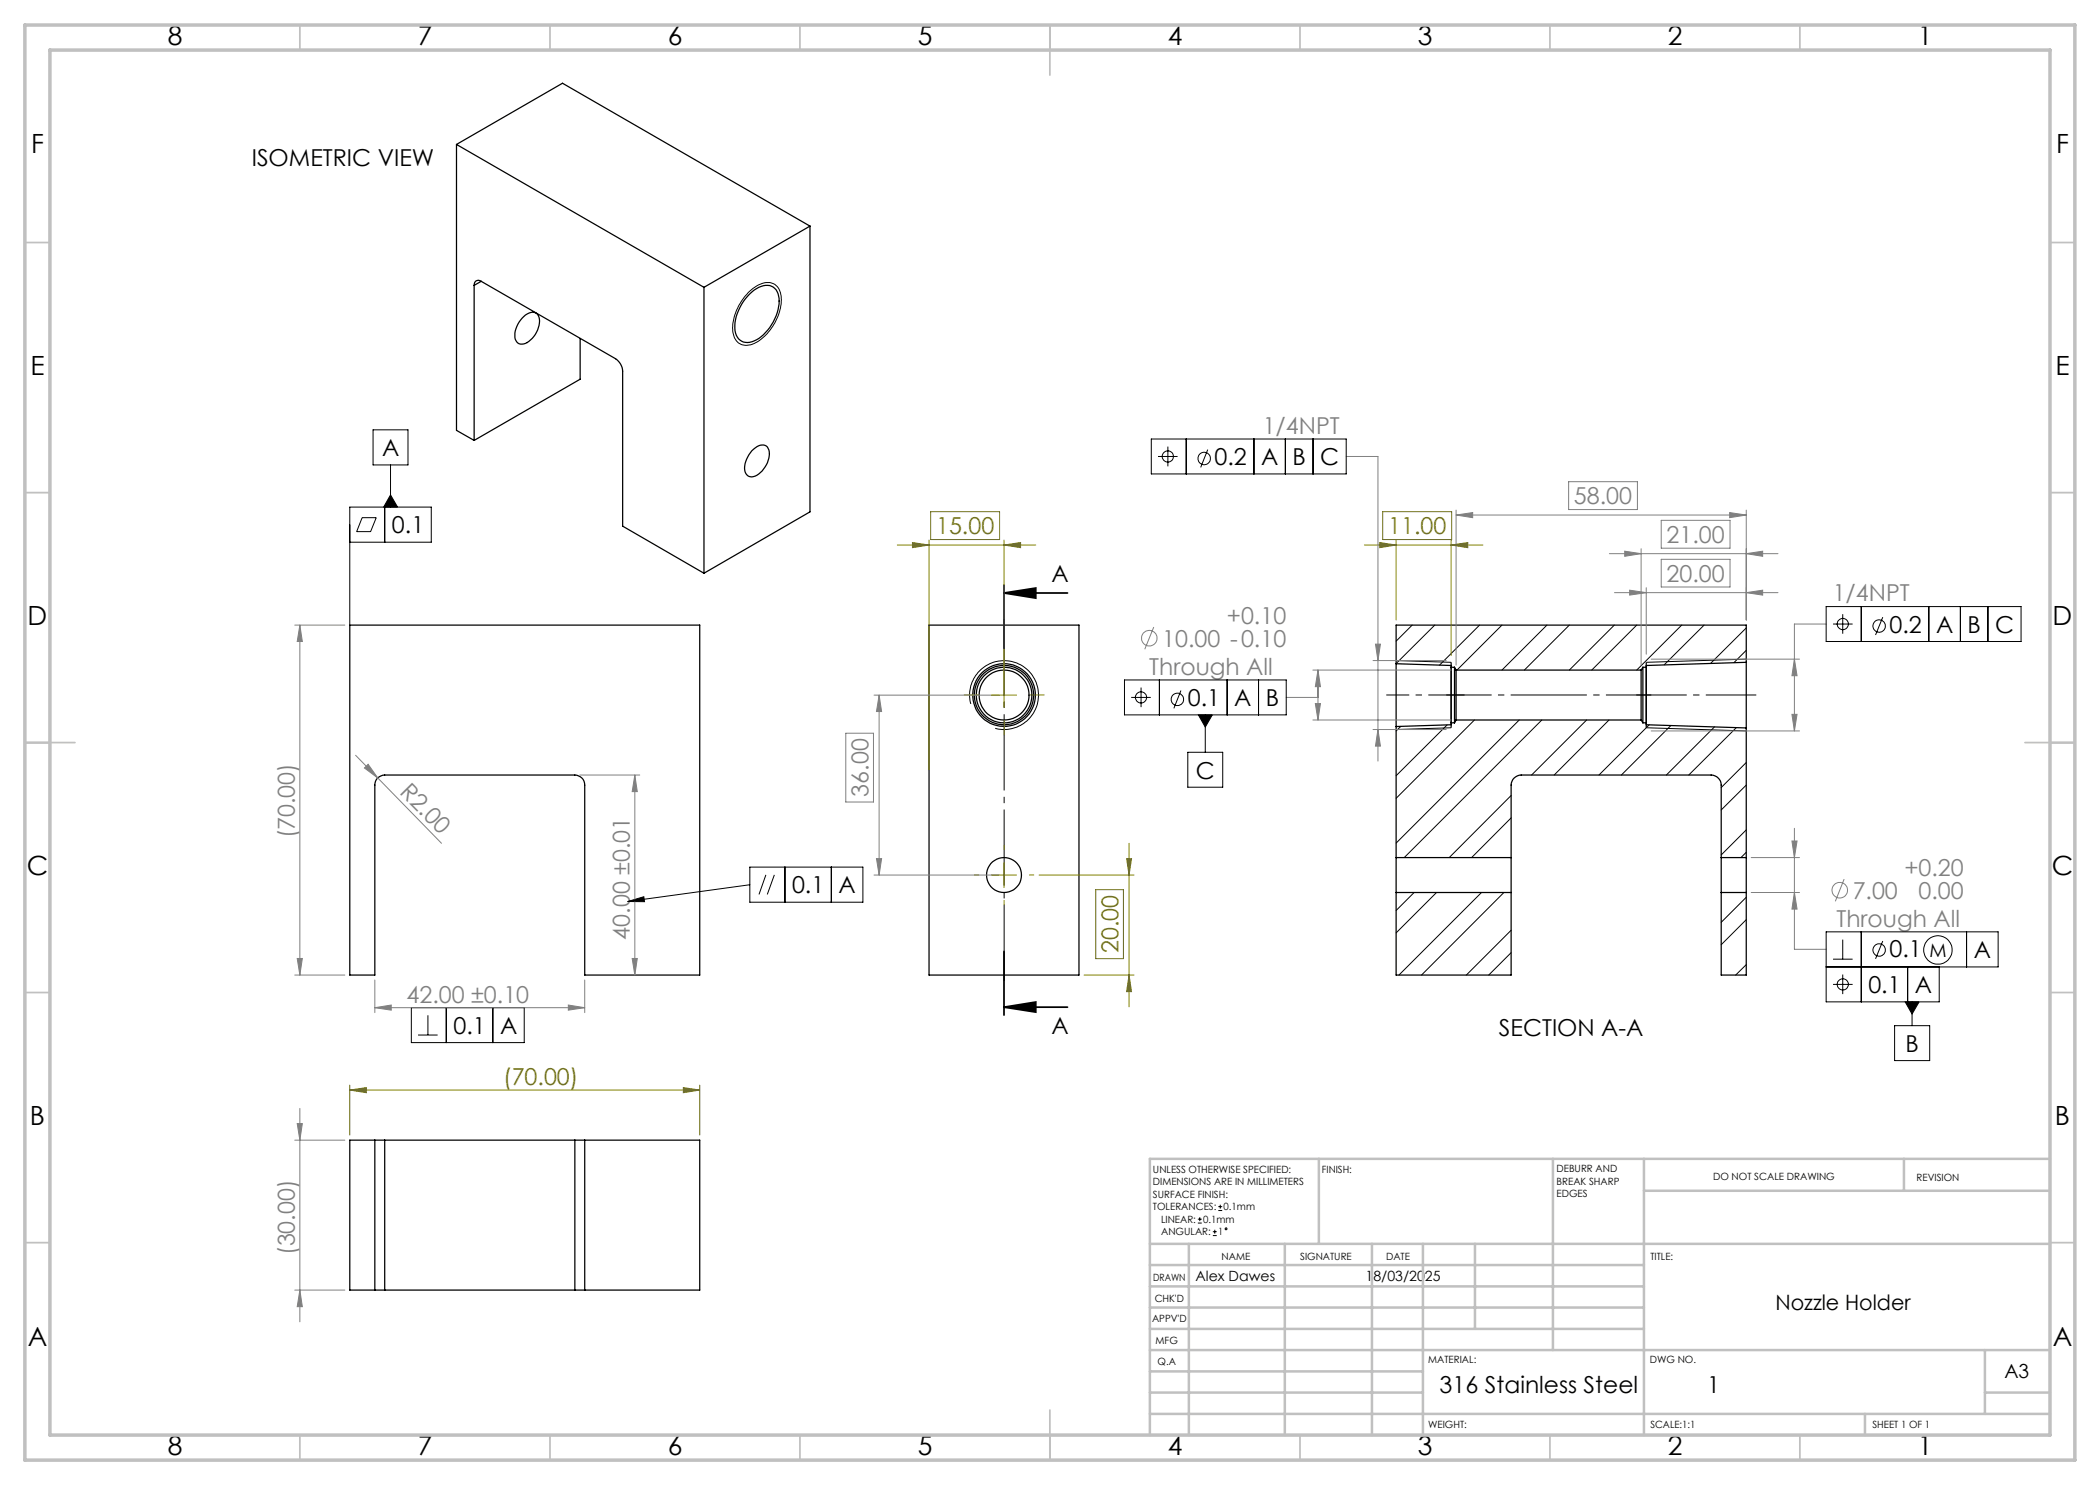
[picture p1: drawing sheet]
<svg xmlns="http://www.w3.org/2000/svg" width="420mm" height="297mm" viewBox="0 0 420 297" stroke-linecap="round" stroke-linejoin="round" font-family="sans-serif">
<g fill="none" stroke="#000" stroke-width=".25">
<path d="M91.3 28.9l49.5 28.6M91.3 28.9l21.2-12.3 49.5 28.6M91.3 28.9v57.2l3.5 2M94.8 57.1v31M96.2 56.3l26.9 15.5a3.2 3.2 0 0 1 1.4 2.4v31l16.3 9.4M96.2 56.3a.86 .86 0 0 0-1-.1 .86 .86 0 0 0-.4 .9M96.2 56.3l-1.4 .8M140.8 57.5v57.1M149.9 58.8a4.3 4.3 0 0 1 4.4-1.5 3.2 3.2 0 0 1 1.5 3.5 9.4 9.4 0 0 1-5.4 7.6 2.56 2.56 0 0 1-3.4-2.8 9.8 9.8 0 0 1 2.9-6.8zM162 45.2v57.2l-21.2 12.2M162 45.2l-21.2 12.3M104.7 63.3a1.96 1.96 0 0 1 2.8-.4 4.3 4.3 0 0 1-1.4 5.1 1.76 1.76 0 0 1-2.9 .1 4.7 4.7 0 0 1 1.5-4.8z"/>
<path d="M116 67.7v8.1l-21.2 12.3M150.4 90.2a2.47 2.47 0 0 1 2.9-1 3.1 3.1 0 0 1 0 3.8 3.8 3.8 0 0 1-3.2 2.4 1.7 1.7 0 0 1-1.2-2.2l.4-1.4zM70 125h69.9v70h-23v-38a1.99 1.99 0 0 0-1.9-2h-38.1a1.99 1.99 0 0 0-1.9 2v38h-5zM185.8 125h30v70h-30zM279.2 132.7v12.6M279.2 132.7l11 .4M290.2 132.5v13.1M290.9 133.5v11.1M290.9 133.5h-.7v11.1h.7M290.9 133.5l.3 .5M291.2 134v10M291.2 134h37"/>
<path d="M328.2 134v10M328.6 133.5v11.1M328.6 133.5h.6v11.1h-.6M328.6 133.5l-.4 .5M329.2 132.5v13.1M349.2 132.5v13.1M349.2 132.5v-7.5h-70v7.7M349.2 132.5l-20 .6M279.2 145.3v26.2M290.2 145l-11 .3M291.2 144l-.3 .6M291.2 144h37"/>
<path d="M328.2 144l.4 .6M329.2 145l20 .6M349.2 145.6v25.9M279.2 171.5v7M279.2 178.5v16.5h23v-16.5M279.2 171.5h23M279.2 178.5h23M302.2 171.5v-14.5a2.05 2.05 0 0 1 2-2h38a2.05 2.05 0 0 1 2 2v14.5M302.2 171.5v7M344.2 171.5v7M344.2 178.5v16.5h5v-16.5M344.2 171.5h5"/>
<path d="M344.2 178.5h5M349.2 171.5v7M75 228h1.9M75 228v30M75 228h-5v30h5M76.9 228h38.1M76.9 228v30M115 228h1.9M115 228v30M116.9 228v30M116.9 228h23v30h-23M75 258h1.9"/>
<path d="M76.9 258h38.1M115 258h1.9"/>
<circle cx="200.8" cy="139" r="5.9"/>
<circle cx="200.8" cy="139" r="5.6"/>
<circle cx="200.8" cy="139" r="5"/>
<circle cx="200.8" cy="139" r="6.3"/>
<circle cx="200.8" cy="175" r="3.5"/>
</g>
<g fill="none" stroke="#000" stroke-width=".2">
<path d="M149.6 58.6a5 5 0 0 1 5-1.9 3.5 3.5 0 0 1 1.6 3.9 10.5 10.5 0 0 1-5.8 8.3 2.77 2.77 0 0 1-3.9-2.7 10.6 10.6 0 0 1 3.1-7.6zM74.6 86h7v7h-7zM78.1 99l1.4 2.4h-2.8zM78.1 93v8.4M230.3 87.8h38.9v7h-38.9zM231.6 91.3h3.9M233.6 89.3v4M237.2 87.8v7M241.5 89.9l-1.4 3.6M250.8 87.8v7M257.1 87.8v7M262.6 87.8v7"/>
<path d="M70 108.4h16.3v-7h-16.3v23.6M72.4 103.5h2.8l-1.1 2.8h-2.8zM76.9 101.4v7M224.9 136h32.3v7h-32.3zM226.2 139.5h4M228.2 137.5v3.9M231.9 136v7M236.2 138.1l-1.4 3.6M245.4 136v7M251.7 136v7M279.2 132.1l11 .4M282.4 125l-3.2 3.2"/>
<path d="M286.9 125l-7.7 7.7M295.9 125l-8 8M300.4 125l-9 9M309.4 125l-9 9M313.9 125l-9 9M322.9 125l-9 9M327.3 125l-9 9M336.3 125l-9 9M340.8 125l-8 8M349.2 130.1l-2.4 2.4M349.2 125.6l-7.1 7.1M349.2 131.8l-20 .7"/>
<path d="M365.2 121.3h39v7h-39zM366.6 124.8h3.9M368.5 122.8v3.9M372.3 121.3v7M376.6 123.4l-1.5 3.6M385.8 121.3v7M392.1 121.3v7M397.6 121.3v7M194.2 140.8a6.9 6.9 0 0 1 6-8.7 6.9 6.9 0 0 1 7.5 7.5 6.9 6.9 0 0 1-8.7 6.1M237.6 150.5h6.9v6.9h-6.9zM239.7 143h2.8l-1.4 2.4zM241.1 143v7.5"/>
<path d="M280.2 145.3l-1 .9M289.4 145l-10.2 10.1M290.2 145.6l-11 .3M294.9 144l-15.7 15.7M302.2 159.1l-12.4 12.4M303.8 144l-24.6 24.6M308.4 144l-27.6 27.5M317.3 144l-11 11M321.8 144l-11 11M329.2 145.6l20 .6M329.8 145l-10 10M334.2 145.1l-9.9 9.9"/>
<path d="M342.9 145.4l-9.6 9.6M347.3 145.5l-9.6 9.5M349.2 152.5l-5 5M349.2 157l-5 5M150 173.4h22.6v7h-22.6zM150 176.9l-24.4 3.4M153.2 175l-1.4 3.9M154.9 175l-1.4 3.9M157 173.4v7M166.3 173.4v7M282.8 178.5l-3.6 3.6M287.3 178.5l-8.1 8.1"/>
<path d="M296.3 178.5l-16.5 16.5M300.8 178.5l-16.5 16.5M302.2 163.6l-7.9 7.9M349.2 166l-5 5M349.2 170.5l-1 1M349.2 179.5l-5 5M125.6 180.3l3.2-1 .1 1zM302.2 186.1l-8.9 8.9M302.2 190.5l-4.5 4.5M349.2 192.9l-2.1 2.1M349.2 183.9l-5 5M365.2 193.4h34.4v-7h-34.4v14h22.6v-7"/>
<path d="M366.6 191.8h3.9M366.6 196.9h3.9M368.5 187.9v3.9M368.5 194.9v3.9M372.3 186.4v14M376.6 188.2l-1.5 3.6M381.5 193.4v7M393.3 186.4v7M82.3 201.5h22.5v7h-22.5zM83.6 207h3.9M85.6 203.1v3.9M89.3 201.5v7"/>
<path d="M98.6 201.5v7M378.9 205.1h7v7h-7zM381 200.4h2.8l-1.4 2.4zM382.4 200.4v4.7M239.6 244.6h.7M239.6 243.8h.7M240 243.4v.8M242.6 247.1h.7M242.6 246.3h.7M243 246v.7M243.7 242.1h.7M243.7 241.3h.7"/>
<path d="M244.1 240.9v.8"/>
<circle cx="233.6" cy="91.3" r="1.12"/>
<circle cx="240.8" cy="91.7" r="1.24"/>
<circle cx="228.2" cy="139.5" r="1.12"/>
<circle cx="235.5" cy="139.9" r="1.24"/>
<circle cx="368.6" cy="124.8" r="1.12"/>
<circle cx="375.8" cy="125.2" r="1.25"/>
<circle cx="368.6" cy="196.9" r="1.12"/>
<circle cx="375.8" cy="190" r="1.25"/>
<circle cx="387.6" cy="190" r="2.84"/>
<circle cx="245.2" cy="245.8" r=".19"/>
</g>
<g fill="none" stroke="#808080" stroke-width=".2">
<path d="M269.2 91.3h6.4v60.9M313.7 96.3h13.8v5.6h-13.8zM291.2 103l3.3-.5v1zM291.2 102v31M291.2 103h58M321.9 110.7h33.7M322.9 118.5h32.7M324.9 110.2l3.3 .5-3.3 .6zM325.9 118l3.3 .5-3.3 .5zM328.2 109.7v23.3M329.2 117.5v13.3M332.2 104.1h13.8v5.5h-13.8z"/>
<path d="M332.2 111.9h13.8v5.5h-13.8zM345.9 102.5l3.3 .5-3.3 .5zM349.2 118.5l3.3-.5v1zM349.2 110.7l3.3-.5v1.1zM349.2 102v22M58.9 125h10.1M60 125l.5 3.3h-1.1zM60 125v70M174.8 139h25M175.8 139l.5 3.3h-1zM175.8 139v36M230.8 125.4l-1.8 4.5"/>
<path d="M257.2 139.5h6.4M262.6 134h27.6M263.6 134l.5 3.3h-1zM263.6 134v10M274.6 132.1h14.6M275.1 128.8h1l-.5 3.3zM330.2 131.8h29.7M358.9 131.8l.5 3.3h-1zM365.2 124.8h-6.3v21.4M71.1 151.1l4.5 4.5M72.9 153.6l.7-.7 2 2.7zM75.6 155.6l12.7 13.1"/>
<path d="M116 155h12M127 155l.5 3.3h-1.1zM127 155v40M169.2 146.6h5.5v13.8h-5.5zM262.6 144h27.6M263.1 140.7h1l-.5 3.3zM274.6 145.9h14.6M275.6 145.9l.5 3.3h-1zM330.2 146.2h29.7M358.4 142.9h1l-.5 3.3zM174.8 175h25M175.3 171.7h1l-.5 3.3z"/>
<path d="M350.2 171.5h9.7M350.2 178.5h9.7M358.4 168.2h1l-.5 3.3zM358.9 178.5l.5 3.3h-1zM358.9 165.7v24.2h6.3M368.8 175.8l-1.7 4.5M58.9 195h10.1M59.4 191.7h1.1l-.5 3.3zM75 196v6.5M116.9 196v6.5M126.4 191.7h1.1l-.5 3.3zM75 201.5l3.2-.5v1z"/>
<path d="M75 201.5h41.9M113.7 201l3.2 .5-3.2 .5zM58.9 228h10.1M59.4 224.7h1.1l-.5 3.3zM60 221.7v42.7M58.9 258h10.1M60 258l.5 3.3h-1.1z"/>
<circle cx="229.9" cy="127.6" r="1.56"/>
<circle cx="367.9" cy="178" r="1.55"/>
</g>
<path d="M200.8 118.6l6.4-1v2zM200.8 118.6h12.7M200.8 117v12.7M200.8 190.3v12.7M200.8 201.4l6.4-1v2zM200.8 201.4h12.7" fill="none" stroke="#000" stroke-width=".35"/>
<g fill="none" stroke="#808000" stroke-width=".2">
<path d="M179.5 109h27.7M182.5 108.5l3.3 .5-3.3 .5zM185.8 108v46M186.1 102.3h13.8v5.6h-13.8zM200.8 109l3.3-.5v1zM200.8 108v33.5M272.9 109h23.7M275.9 108.5l3.3 .5-3.3 .5zM276.5 102.3h13.8v5.6h-13.8zM279.2 108v16M290.2 109l3.3-.5v1zM290.2 108v23.1"/>
<path d="M198.3 139h5M198.3 175h5M200.8 172.5v5M207.8 175h19M219.1 177.9h5.6v13.8h-5.6zM225.3 171.7h1l-.5 3.3zM225.8 168.7v32.7M216.8 195h10M225.8 195l.5 3.3h-1zM70 218l3.3-.5v1zM70 217v10M70 218h69.9"/>
<path d="M136.7 217.5l3.2 .5-3.2 .5zM139.9 217v10"/>
</g>
<path d="M200.8 197v-74" fill="none" stroke="#000" stroke-width=".2" stroke-dasharray="15.2 1.3 1.3 1.3" stroke-dashoffset="-.8" stroke-linecap="butt"/>
<path d="M327.3 139h24" fill="none" stroke="#000" stroke-width=".2" stroke-dasharray="15.2 1.3 1.3 1.3" stroke-dashoffset="5.1" stroke-linecap="butt"/>
<path d="M292.9 139h-2.6" fill="none" stroke="#000" stroke-width=".2" stroke-dasharray="15.2 1.3 1.3 1.3" stroke-linecap="butt"/>
<path d="M290.3 139h-13" fill="none" stroke="#000" stroke-width=".2" stroke-dasharray="15.2 1.3 1.3 1.3" stroke-dashoffset="10.6" stroke-linecap="butt"/>
<path d="M330.3 139h-41" fill="none" stroke="#000" stroke-width=".2" stroke-dasharray="15.2 1.3 1.3 1.3" stroke-dashoffset="6.2" stroke-linecap="butt"/>
<path d="M195.8 139h-3M200.8 134v-3.1M205.8 139h3.1M200.8 144v3.1M195.8 175h-1M200.8 170v-1M200.8 180v1M205.8 175h1" fill="none" stroke="#808000" stroke-width=".2" stroke-dasharray="15.2 1.3 1.3 1.3" stroke-linecap="butt"/>
<g fill="none" stroke="#c0c0c0" stroke-width=".35">
<path d="M60 5v5M110 5v5M160 5v5M210 5v10M260 5v5M310 5v5M360 5v5M5 48.5h5M410 48.5h5M5 98.5h5M410 98.5h5M5 148.5h10"/>
<path d="M405 148.5h10M5 198.5h5M410 198.5h5M5 248.5h5M410 248.5h5M60 287v5M110 287v5M160 287v5M210 282v10M260 287v5M310 287v5M360 287v5"/>
</g>
<g fill="none" stroke="#c0c0c0" stroke-width=".5">
<path d="M263.8 231.8v17M310.6 231.8v38.2M328.8 231.8v55.2M328.8 238.2h81.2M380.8 231.8v6.4M410 231.8h-180v55.2M230 248.8h180M230 257.3h98.8M230 253h98.8M237.8 248.8v38.2M257 248.8v38.2M274.4 248.8v38.2"/>
<path d="M284.6 248.8v38.2M295 248.8v17M230 265.8h98.8M230 261.5h98.8M230 278.5h54.6M230 274.3h54.6M230 270h180M397 278.5h13M397 270v12.8M230 282.8h180M373 282.8v4.2"/>
</g>
<path d="M5 5h410v287h-410zM10 10h400v277h-400z" fill="none" stroke="#c0c0c0" stroke-width=".7"/>
<g fill="#000">
<path d="M78.1 99l1.4 2.4h-2.8z"/>
<path d="M200.8 118.6l6.4-1v2zM200.8 201.4l6.4-1v2z"/>
</g>
<g fill="#808000">
<path d="M290.2 109l3.3-.5v1zM275.9 108.5l3.3 .5-3.3 .5z"/>
<path d="M182.5 108.5l3.3 .5-3.3 .5zM200.8 109l3.3-.5v1z"/>
<path d="M225.8 195l.5 3.3h-1zM225.3 171.7h1l-.5 3.3z"/>
</g>
<g fill="#808080">
<path d="M72.9 153.6l.7-.7 2 2.7z"/>
<path d="M349.2 118.5l3.3-.5v1zM325.9 118l3.3 .5-3.3 .5z"/>
<path d="M75 201.5l3.2-.5v1zM113.7 201l3.2 .5-3.2 .5zM263.6 134l.5 3.3h-1zM263.1 140.7h1l-.5 3.3zM358.4 168.2h1l-.5 3.3zM358.9 178.5l.5 3.3h-1zM358.9 131.8l.5 3.3h-1zM358.4 142.9h1l-.5 3.3zM275.6 145.9l.5 3.3h-1zM275.1 128.8h1l-.5 3.3z"/>
<path d="M175.3 171.7h1l-.5 3.3zM175.8 139l.5 3.3h-1z"/>
<path d="M127 155l.5 3.3h-1.1zM126.4 191.7h1.1l-.5 3.3zM60 125l.5 3.3h-1.1zM59.4 191.7h1.1l-.5 3.3z"/>
<path d="M291.2 103l3.3-.5v1zM345.9 102.5l3.3 .5-3.3 .5zM324.9 110.2l3.3 .5-3.3 .6zM349.2 110.7l3.3-.5v1.1z"/>
</g>
<path d="M136.7 217.5l3.2 .5-3.2 .5zM70 218l3.3-.5v1z" fill="#808000"/>
<path d="M59.4 224.7h1.1l-.5 3.3zM60 258l.5 3.3h-1.1z" fill="#808080"/>
<path d="M239.7 143l1.4 2.4 1.4-2.4zM381 200.4l1.4 2.4 1.4-2.4zM125.6 180.3l3.2-1 .1 1z" fill="#000"/>
<g font-size="5.3">
<text x="33.5" y="8.9">8</text>
<text x="83.5" y="8.9">7</text>
<text x="133.5" y="8.9">6</text>
<text x="183.5" y="8.9">5</text>
<text x="233.5" y="8.9">4</text>
<text x="283.5" y="8.9">3</text>
<text x="333.5" y="8.9">2</text>
<text x="383.5" y="8.9">1</text>
<text x="6.2" y="30.7">F</text>
<text x="411.2" y="30.7">F</text>
<text x="6.1" y="74.9">E</text>
<text x="411.1" y="74.9">E</text>
<text x="5.5" y="124.9">D</text>
<text x="410.5" y="124.9">D</text>
<text x="5.4" y="174.9">C</text>
<text x="410.4" y="174.9">C</text>
<text x="6" y="224.9">B</text>
<text x="411" y="224.9">B</text>
<text x="5.5" y="269.2">A</text>
<text x="410.5" y="269.2">A</text>
<text x="33.5" y="290.9">8</text>
<text x="83.5" y="290.9">7</text>
<text x="133.5" y="290.9">6</text>
<text x="183.5" y="290.9">5</text>
<text x="233.5" y="290.9">4</text>
<text x="283.5" y="290.9">3</text>
<text x="333.5" y="290.9">2</text>
<text x="383.5" y="290.9">1</text>
</g>
<g font-size="4.7">
<text x="50.4" y="33.3">ISOMETRIC VIEW</text>
<text x="76.4" y="91.2">A</text>
<text x="242.9" y="93">0.2</text>
<text x="252.2" y="93">A</text>
<text x="258.5" y="93">B</text>
<text x="264" y="93">C</text>
<text x="78.4" y="106.7">0.1</text>
<text x="210.3" y="116.4">A</text>
<text x="377.9" y="126.6">0.2</text>
<text x="387.2" y="126.6">A</text>
<text x="393.5" y="126.6">B</text>
<text x="399" y="126.6">C</text>
<text x="237.6" y="141.2">0.1</text>
<text x="246.9" y="141.2">A</text>
<text x="253.2" y="141.2">B</text>
<text x="239.2" y="155.7">C</text>
<text x="158.4" y="178.7">0.1</text>
<text x="167.7" y="178.7">A</text>
<text x="377.9" y="191.3">0.1</text>
<text x="394.8" y="191.6">A</text>
<text x="373.7" y="198.6">0.1</text>
<text x="383" y="198.6">A</text>
<text x="90.7" y="206.8">0.1</text>
<text x="100" y="206.8">A</text>
<text x="210.3" y="206.8">A</text>
<text x="299.8" y="207.3">SECTION A-A</text>
<text x="381.1" y="210.4">B</text>
<text x="287.9" y="278.7">316 Stainless Steel</text>
<text x="341.4" y="278.7">1</text>
</g>
<g font-size="4.7" fill="#808080">
<text x="252.5" y="86.8">1/4NPT</text>
<text x="314.8" y="100.9">58.00</text>
<text x="333.3" y="108.6">21.00</text>
<text x="333.3" y="116.4">20.00</text>
<text x="245.4" y="124.9">+0.10</text>
<text x="366.5" y="120.3">1/4NPT</text>
<text x="232.4" y="129.3">10.00 -0.10</text>
<text x="229.8" y="134.9">Through All</text>
<text x="79.8" y="158.6" transform="rotate(45 79.8 158.6)">R2.00</text>
<text x="173.7" y="159.3" transform="rotate(-90 173.7 159.3)">36.00</text>
<text x="59" y="167.7" transform="rotate(-90 59 167.7)">(70.00)</text>
<text x="370.5" y="179.7">7.00</text>
<text x="380.9" y="175.3">+0.20</text>
<text x="383.7" y="179.8">0.00</text>
<text x="367.3" y="185.3">Through All</text>
<text x="126" y="187.9" transform="rotate(-90 126 187.9)">40.00 ±0.01</text>
<text x="81.3" y="200.5">42.00 ±0.10</text>
<text x="59" y="251" transform="rotate(-90 59 251)">(30.00)</text>
</g>
<g font-size="4.7" fill="#808000">
<text x="187.2" y="106.9">15.00</text>
<text x="277.6" y="106.9">11.00</text>
<text x="223.7" y="190.6" transform="rotate(-90 223.7 190.6)">20.00</text>
<text x="100.6" y="217">(70.00)</text>
</g>
<text font-size="4.2" x="355.1" y="262">Nozzle Holder</text>
<text font-size="3.9" x="400.9" y="275.5">A3</text>
<text font-size="3.7" x="385.9" y="191.3">M</text>
<g font-size="2.8">
<text x="239.1" y="256.3">Alex Dawes</text>
<text x="273.1" y="256.3">18/03/2025</text>
</g>
<g font-size="2">
<text x="230.6" y="234.6">UNLESS OTHERWISE SPECIFIED:</text>
<text x="230.6" y="237.1">DIMENSIONS ARE IN MILLIMETERS</text>
<text x="230.6" y="239.6">SURFACE FINISH:</text>
<text x="264.4" y="234.6">FINISH:</text>
<text x="311.3" y="234.5">DEBURR AND</text>
<text x="311.3" y="237">BREAK SHARP</text>
<text x="311.3" y="239.5">EDGES</text>
<text x="342.6" y="236">DO NOT SCALE DRAWING</text>
<text x="383.3" y="236.2">REVISION</text>
<text x="230.6" y="242.1">TOLERANCES:</text>
<text x="232.2" y="244.6">LINEAR:</text>
<text x="240.6" y="244.6">0.1mm</text>
<text x="244.7" y="242.1">0.1mm</text>
<text x="232.2" y="247.1">ANGULAR:</text>
<text x="243.6" y="247.1">1</text>
<text x="244.3" y="252">NAME</text>
<text x="260" y="251.9">SIGNATURE</text>
<text x="277.2" y="251.9">DATE</text>
<text x="330.1" y="251.9">TITLE:</text>
<text x="230.6" y="256.1">DRAWN</text>
<text x="230.9" y="260.3">CHK'D</text>
<text x="230.4" y="264.4">APPV'D</text>
<text x="231.1" y="268.8">MFG</text>
<text x="231.5" y="273">Q.A</text>
<text x="285.6" y="272.5">MATERIAL:</text>
<text x="330" y="272.5">DWG NO.</text>
<text x="285.6" y="285.5">WEIGHT:</text>
<text x="330.1" y="285.6">SCALE:1:1</text>
<text x="374.5" y="285.6">SHEET 1 OF 1</text>
</g>
</svg>
